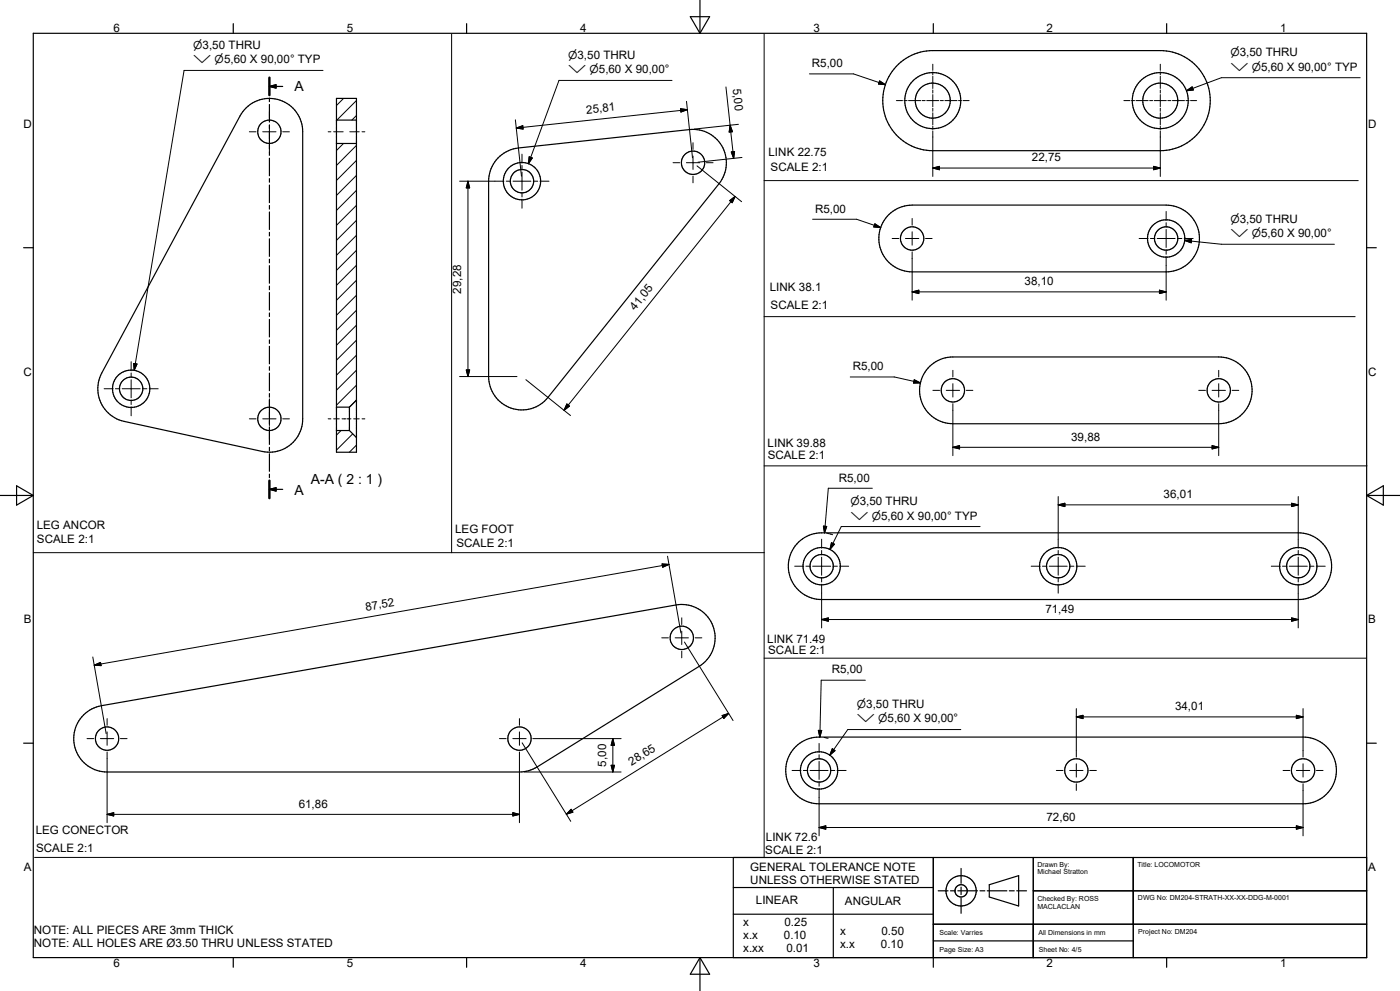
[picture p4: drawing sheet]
<svg xmlns="http://www.w3.org/2000/svg" width="420mm" height="297mm" viewBox="0 0 420 297" stroke-linecap="round" stroke-linejoin="round" font-family="sans-serif">
<g fill="none" stroke="#000" stroke-width=".3">
<path d="M135.5 10.2v155.4M229.2 10.2v246.8M279.8 19.3v1.8M348.1 19.3v1.8M74.8 39.5h2M78.8 39.5h4M80.8 33.5v2M80.8 37.5v4M84.8 39.5h2M96.9 21.1h-41.7l-14.9 89.9M98.4 39.5h.9M100.1 39.5h2.8"/>
<path d="M103.1 29.5l-2.2 2.1M104.9 39.5h2.9M106.9 34.6l-1.3 1.4M106.9 30.1l-5.8 5.9M108.6 39.5h.8M154.6 35.9l1.8 16.9M154.9 38.4l1.9-.7 .1 1zM201.6 24.1h-33.9l-9.2 24.9M204.2 32.6l2 .3-1.9 .7zM205.9 30.4l1.8 16.9M206.2 32.9l-51.3 5.5M217.8 26.1l1.2 11.4"/>
<path d="M219 37.5l1.1 10M219 37.5l.7 2-1 .1zM221.5 37.3l-13.2 1.4M242.8 22.1h13.2l9.6 3.3M263.9 24.3l1.7 1.1-2.1-.2zM268.9 30.1h1.8M271.2 30.1h.9M272.5 30.1h3.7M276.6 30.1h.9M278 30.1h3.6M279.8 21.5v1M279.8 22.9v3.6"/>
<path d="M279.8 27v.9M279.8 28.3v3.7M279.8 32.4v1M279.8 33.8v3.6M279.8 37.9v.9M279.8 39.2v13.7M282.1 30.1h.9M283.5 30.1h3.6M287.6 30.1h.8M288.9 30.1h1.8M337.2 30.1h1.8M339.4 30.1h1"/>
<path d="M340.8 30.1h3.6M344.9 30.1h.9M346.3 30.1h3.6M348.1 21.5v1M348.1 22.9v3.6M348.1 27v.9M348.1 28.3v3.7M348.1 32.4v1M348.1 33.8v3.6M348.1 37.9v.9M348.1 39.2v13.7M350.3 30.1h1"/>
<path d="M351.7 30.1h3.6M355.8 30.1h.9M355.9 27.2l1.7-1.2 .4 1zM357.1 30.1h1.9M408.1 23.3h-41.7l-10.5 3.9M80.8 43.5v2M103 43l-2.1 2.1M106.9 57l-6 6.1M106.9 52.6l-6 6M106.9 48.1l-6 6M106.9 43.6l-6 6M137.9 54.3h13.3"/>
<path d="M140.4 54.3v58.6M140.4 54.3l.5 2h-1zM151.9 54.3h1.3M153.9 54.3h5.4M156.6 46.2v2.7M156.6 49.6v1.3M156.6 51.6v5.4M156.6 57.7v1.3M156.6 59.7v2.7M158.7 47l1 .3-1.2 1.7zM160 54.3h1.3M162 54.3h2.7"/>
<path d="M201.9 48.8h2M205.9 48.8h4M207.9 42.8v2M207.9 46.8v4M207.9 52.8v2M209.1 49.7l13.4 10.8M211.9 48.8h2M219.4 45.5l1-.1-.3 2.1zM220.5 58.9l-51.3 64.1M222.6 47.2l-13.2 1.4M229.2 54.1h178.3M279.8 50.4h68.3"/>
<path d="M279.8 50.4l2-.5v1zM346.1 49.9l2 .5-2 .5zM106.9 79.5l-6 6M106.9 75l-6 6M106.9 70.5l-6 6M106.9 66l-6 6M106.9 61.5l-6 6M218.9 60.1l1.6-1.2-.8 1.9zM243.8 65.7h13.2l7.2 2.5M262.5 67.1l1.7 1.1-2.1-.2zM267.6 71.5h2M271.6 71.5h4"/>
<path d="M273.6 65.5v2M273.6 69.5v4M273.6 75.5v14.5M277.6 71.5h2M341.7 71.5h2.7M345.1 71.5h1.4M347.1 71.5h5.4M349.8 63.4v2.7M349.8 66.8v1.3M349.8 68.8v5.4M349.8 74.9v1.3M349.8 76.9v13.1"/>
<path d="M353.2 71.5h1.4M355.2 71.5h2.7M355.4 72.1l11 1.1h33.9M355.4 72.1l2.1-.3-.1 1zM106.9 97.5l-6 6M106.9 93l-6 6M106.9 88.5l-6 6M106.9 84l-6 6M229.2 94.9h177.3M273.6 87.5h76.2M273.6 87.5l2-.5v1zM347.8 87l2 .5-2 .5z"/>
<path d="M31.2 116.5h2.7M34.6 116.5h1.4M36.7 116.5h5.3M39.3 108.4v2.7M39.3 111.8v1.3M39.3 113.8v5.4M39.3 119.9v1.3M40.1 108.9l1 .2-.8 1.9zM42.7 116.5h1.4M44.8 116.5h2.6M80.8 119.5v2M106.9 119.9l-2.1 2.1"/>
<path d="M106.9 115.4l-6 6M106.9 111l-6 5.9M106.9 106.5l-6 5.9M106.9 102l-6 6M137.9 112.9h17.2M139.9 110.9h1l-.5 2zM157.8 113.8l13.3 10.7M255.1 113h13.2l7.8 1.8M274.3 113.8l1.8 1h-2.1zM279.9 117h2M283.9 117h4M285.9 111v2"/>
<path d="M285.9 115v4M289.9 117h1.9M359.6 117h2M363.6 117h4M365.6 111v2M365.6 115v4M369.6 117h2M39.3 121.9v2.7M74.8 125.5h2M78.8 125.5h4M80.8 123.5v4M80.8 129.5v2"/>
<path d="M84.8 125.5h2M98.4 125.5h.9M100.1 125.5h1.7M102.3 129l-1.4 1.4M102.6 125.5h1.2M104.1 125.5h1.2M105.8 130l-4.9 4.9M106.1 125.5h1.7M106.9 133.4l-2.1 2.1M108.6 125.5h.8M170.1 121.1l.7 .6-1.6 1.3zM229.2 139.6h180.9"/>
<path d="M285.9 121v15.6M285.9 134.1h79.7M285.9 134.1l2-.5v.9zM363.6 133.6l2 .5-2 .4zM365.6 121v15.6M247 157.7l1 .1-.7 1.9zM248 159.8l1.8 .5M261.7 146.3h-13.2l-1.2 13.4M294 157.8h-41.6l-3.4 6.9M317.4 151.3h72.1M317.4 151.3l2.1-.5v1zM317.4 148.8v15.5"/>
<path d="M387.5 150.8l2 .5-2 .5zM389.5 148.8v15.5M10 165.6h219.2M198.6 169l2.1 .2-1.9 .8zM200.3 166.7l4 23M200.7 169.2l-172.4 30.2M238.4 169.7h2.7M241.8 169.7h1.3M243.8 169.7h5.4M246.5 161.6v2.7M246.5 165v1.3M246.5 167v5.4"/>
<path d="M246.5 173.1v1.3M246.5 175.1v13.1M249.4 162.7l.9 .4-1.3 1.6zM249.9 169.7h1.3M251.9 169.7h2.7M309.3 169.7h2.7M312.7 169.7h1.4M314.8 169.7h5.3M317.4 165v1.3M317.4 167v5.4M317.4 173.1v1.3M317.4 175.1v2.7"/>
<path d="M320.8 169.7h1.4M322.9 169.7h2.7M381.4 169.7h2.7M384.7 169.7h1.4M386.8 169.7h5.4M389.5 165v1.3M389.5 167v5.4M389.5 173.1v1.3M389.5 175.1v13.1M392.8 169.7h1.4M394.9 169.7h2.7M27.8 196.9l4.1 23"/>
<path d="M28.3 199.4l1.8-.9 .2 1zM198.5 191.2h2M202.5 191.2h4M204.5 185.2v2M204.5 189.2v4M204.5 195.2v2M205.3 192.4l14.6 23.6M208.5 191.2h2M229.2 197.3h180.6M246.5 185.7h143M246.5 185.7l2-.5v1zM387.5 185.2l2 .5-2 .5z"/>
<path d="M32.1 215.4v2M32.1 219.4v4M155.8 215.4v2M155.8 219.4v4M216.6 214.5l2-.7-1.5 1.5zM218.6 213.8l-48.7 30.2M245.5 218.9h1l-.6 2zM259.6 203.9h-13.2l-.5 17M288.2 218.6h-33.9l-5.4 7.7M322.9 214.9h68M322.9 214.9l2-.5v1zM322.9 212.4v14.5"/>
<path d="M388.9 214.4l2 .5-2 .5zM390.9 212.4v14.5M26.1 221.4h2M30.1 221.4h4M32.1 225.4v21.2M36.1 221.4h2M149.8 221.4h2M153.8 221.4h4M155.8 225.4v21.2M156.6 222.6l14.6 23.6M157.3 231.4h29M159.8 221.4h26.5"/>
<path d="M183.3 229.4h1l-.5 2zM183.8 221.4v10M183.8 221.4l.5 2h-1zM237.6 230.9h2.7M241 230.9h1.3M243 230.9h5.4M245.7 222.8v2.7M245.7 226.2v1.3M245.7 228.2v5.4M245.7 234.3v1.3M245.7 236.3v14.2M247.2 221l1.2 .3"/>
<path d="M249.1 230.9h1.3M249.7 224.4l.8 .6-1.6 1.3zM251.1 230.9h2.7M316.9 230.9h2M320.9 230.9h4M322.9 228.9v4M322.9 234.9v2M326.9 230.9h2M384.9 230.9h2M388.9 230.9h4M390.9 228.9v4M390.9 234.9v15.6"/>
<path d="M394.9 230.9h2M10.4 257h218.8M32.1 244.1h123.7M32.1 244.1l2-.5v1zM153.8 243.6l2 .5-2 .5zM171.3 242.6l.6 .8-2 .6zM245.7 248h145.2M245.7 248l2-.5v1zM388.9 247.5l2 .5-2 .5z"/>
</g>
<g fill="none" stroke="#000" stroke-width=".36">
<path d="M10 10h400v277h-400zM70 7.1v2.9M140 7.1v2.9M207.1 5h5.8l-2.9 5zM210 0v10M268.9 19.9a15 15 0 0 1 10.9-4.7h68.3a15 15 0 0 1 15 15 15 15 0 0 1-15 15h-68.3a15 15 0 0 1-13.8-9.1 15 15 0 0 1 2.9-16.2zM280 7.1v2.9M350 7.1v2.9M73.9 32.3a10 10 0 0 1 10.8-2 10 10 0 0 1 6.1 9.2v86a10 10 0 0 1-12.1 9.8l-41.5-9a10 10 0 0 1-6.7-14.5l41.5-77.1zM80.8 23.3v5.2M80.8 29.4v1.1M80.8 31.3v5.3"/>
<path d="M80.8 37.5v1M80.8 39.4v5.2M80.8 25.9h4M80.8 25.9l2-.5v1zM100.9 29.5h6v106h-6zM100.9 36h6M80.8 45.5v1.1M80.8 47.4v5.3M80.8 53.5v1.1M80.8 55.5v5.2M100.9 43h6M149.4 47.3a10.1 10.1 0 0 1 6.1-3l51.3-5.5a10 10 0 0 1 9.9 5.2 10 10 0 0 1-1 11l-51.3 64.1a10 10 0 0 1-11.1 3.2 10 10 0 0 1-6.7-9.4v-58.6a10 10 0 0 1 2.8-7z"/>
<path d="M7.1 74.2h2.9M80.8 61.6v1.1M80.8 63.5v5.3M80.8 69.6v1.1M80.8 71.6v5.2M80.8 77.7v1.1M80.8 79.6v5.3M266.7 64.3a10.2 10.2 0 0 1 6.9-2.8h76.2a10 10 0 0 1 10 10 10 10 0 0 1-10 10h-76.2a10 10 0 0 1-9.2-6.3 10 10 0 0 1 2.3-10.9zM410 74.2h2.9M80.8 85.8v1M80.8 87.7v5.2M80.8 93.8v1.1"/>
<path d="M80.8 95.7v5.3M80.8 101.9v1M80.8 103.8v5.2M80.8 109.9v1.1M80.8 111.8v5.3M80.8 118v1M80.8 119.9v5.2M106.9 119.9l-2.1 2.1M278.9 109.8a10.2 10.2 0 0 1 7-2.8h79.7a10 10 0 0 1 10 10 10 10 0 0 1-10 10h-79.7a10 10 0 0 1-9.3-6.3 10 10 0 0 1 2.3-10.9zM80.8 126v1.1M80.8 127.9v5.3M80.8 134.1v1"/>
<path d="M80.8 136v5.3M100.9 129h3.9M100.9 122h3.9M104.8 129l2.1 2.1M104.8 122v7M0 148.5h10M5 145.6l5 2.9-5 2.9zM80.8 142.1v1.1M80.8 144v5.3M80.8 146.7l2-.5v1zM80.8 146.7h4M410 148.5h10"/>
<path d="M410 148.5l5-2.9v5.8zM239.5 162.5a9.9 9.9 0 0 1 7-2.8h143a10 10 0 0 1 10 10 10 10 0 0 1-10 10h-143a10 10 0 0 1-9.3-6.3 10 10 0 0 1 2.3-10.9zM25.1 214.3a9.9 9.9 0 0 1 5.3-2.8l172.4-30.2a10 10 0 0 1 11.1 6.3 10 10 0 0 1-4.1 12.1l-48.7 30.2a10 10 0 0 1-5.3 1.5h-123.7a10 10 0 0 1-9.2-6.2 10 10 0 0 1 2.2-10.9zM7.1 222.7h2.9M238.8 223.7a9.9 9.9 0 0 1 6.9-2.8h145.2a10 10 0 0 1 10 10 10 10 0 0 1-10 10h-145.2a10 10 0 0 1-9.3-6.3 10 10 0 0 1 2.4-10.9zM410 222.7h2.9M280 257v32.9M310 257v30M340 257v30M410 257h-190v30M220 274h60M220 266h60"/>
<path d="M250 266v21M280 277h130M281.5 267h2.9M285.1 267h1.5M287.4 267h5.8M288.3 260.3v4.5M288.3 265.9v2.2M288.3 269.2v4.5M294 267h1.5M296.2 267h5.9M296.8 265.2l8.8-2.8v9.1l-8.8-2.7zM302.8 267h1.5"/>
<path d="M305 267h2.9M310 267h100M70 287v2.9M140 287v2.9M210 287v10M210 287l2.9 5h-5.8zM280 282h60M350 287v2.9"/>
<circle cx="80.8" cy="39.5" r="3.5"/>
<circle cx="279.8" cy="30.2" r="8.4"/>
<circle cx="279.8" cy="30.2" r="5.2"/>
<circle cx="348.1" cy="30.2" r="5.3"/>
<circle cx="348.1" cy="30.2" r="8.4"/>
<circle cx="156.6" cy="54.3" r="3.5"/>
<circle cx="156.6" cy="54.3" r="5.6"/>
<circle cx="207.9" cy="48.8" r="3.5"/>
<circle cx="273.6" cy="71.5" r="3.5"/>
<circle cx="349.8" cy="71.5" r="3.5"/>
<circle cx="349.8" cy="71.5" r="5.6"/>
<circle cx="39.3" cy="116.5" r="3.5"/>
<circle cx="39.3" cy="116.5" r="5.6"/>
<circle cx="285.9" cy="117" r="3.5"/>
<circle cx="365.6" cy="117" r="3.5"/>
<circle cx="80.8" cy="125.5" r="3.5"/>
<circle cx="246.5" cy="169.7" r="5.6"/>
<circle cx="246.5" cy="169.7" r="3.5"/>
<circle cx="317.4" cy="169.7" r="3.5"/>
<circle cx="317.5" cy="169.7" r="5.6"/>
<circle cx="389.5" cy="169.7" r="5.6"/>
<circle cx="389.5" cy="169.7" r="3.5"/>
<circle cx="204.5" cy="191.2" r="3.5"/>
<circle cx="32.1" cy="221.4" r="3.5"/>
<circle cx="155.8" cy="221.4" r="3.5"/>
<circle cx="245.7" cy="230.9" r="5.6"/>
<circle cx="245.7" cy="230.9" r="3.5"/>
<circle cx="322.9" cy="230.9" r="3.5"/>
<circle cx="390.9" cy="230.9" r="3.5"/>
<circle cx="288.3" cy="267" r="4.5"/>
<circle cx="288.3" cy="267" r="1.85"/>
</g>
<path d="M80.8 23.3v5.2M80.8 144v5.3" fill="none" stroke="#000" stroke-width=".71"/>
<path d="M80.8 25.9l2-.5v1zM80.8 146.7l2-.5v1z" fill="#000" stroke="#000" stroke-width=".36"/>
<g fill="#000" stroke="#000" stroke-width=".3">
<path d="M154.9 38.4l1.9-.7 .1 1zM204.2 32.6l2 .3-1.9 .7zM219 37.5l.7 2-1 .1zM263.9 24.3l1.7 1.1-2.1-.2zM355.9 27.2l1.7-1.2 .4 1zM140.4 54.3l.5 2h-1zM158.7 47l1 .3-1.2 1.7zM219.4 45.5l1-.1-.3 2.1zM279.8 50.4l2-.5v1zM346.1 49.9l2 .5-2 .5zM218.9 60.1l1.6-1.2-.8 1.9zM262.5 67.1l1.7 1.1-2.1-.2z"/>
<path d="M355.4 72.1l2.1-.3-.1 1zM273.6 87.5l2-.5v1zM347.8 87l2 .5-2 .5zM40.1 108.9l1 .2-.8 1.9zM139.9 110.9h1l-.5 2zM274.3 113.8l1.8 1h-2.1zM170.1 121.1l.7 .6-1.6 1.3zM285.9 134.1l2-.5v.9zM363.6 133.6l2 .5-2 .4zM247 157.7l1 .1-.7 1.9zM317.4 151.3l2.1-.5v1zM387.5 150.8l2 .5-2 .5z"/>
<path d="M198.6 169l2.1 .2-1.9 .8zM249.4 162.7l.9 .4-1.3 1.6zM28.3 199.4l1.8-.9 .2 1zM246.5 185.7l2-.5v1zM387.5 185.2l2 .5-2 .5zM216.6 214.5l2-.7-1.5 1.5zM245.5 218.9h1l-.6 2zM322.9 214.9l2-.5v1zM388.9 214.4l2 .5-2 .5zM183.3 229.4h1l-.5 2zM183.8 221.4l.5 2h-1zM249.7 224.4l.8 .6-1.6 1.3z"/>
<path d="M32.1 244.1l2-.5v1zM153.8 243.6l2 .5-2 .5zM171.3 242.6l.6 .8-2 .6zM245.7 248l2-.5v1zM388.9 247.5l2 .5-2 .5z"/>
</g>
<g font-size="4.2">
<text x="88.3" y="27.4">A</text>
<text x="88.3" y="148.2">A</text>
<text x="93.3" y="145.1">A-A ( 2 : 1 )</text>
</g>
<g font-size="3.5">
<text x="34" y="9.6">6</text>
<text x="104.1" y="9.6">5</text>
<text x="174" y="9.6">4</text>
<text x="244" y="9.6">3</text>
<text x="314" y="9.6">2</text>
<text x="384" y="9.6">1</text>
<text x="243.5" y="20.2">R5,00</text>
<text x="219.8" y="26.6" transform="rotate(84 219.8 26.6)">5,00</text>
<text x="176" y="34.1" transform="rotate(-6 176 34.1)">25,81</text>
<text x="7.1" y="38.4">D</text>
<text x="410.4" y="38.4">D</text>
<text x="230.5" y="46.7">LINK 22.75</text>
<text x="231.2" y="51.1">SCALE 2:1</text>
<text x="309.6" y="48.4">22,75</text>
<text x="244.5" y="63.7">R5,00</text>
<text x="138.4" y="88" transform="rotate(-90 138.4 88)">29,28</text>
<text x="230.9" y="87.2">LINK 38.1</text>
<text x="307.4" y="85.5">38,10</text>
<text x="190.6" y="93.1" transform="rotate(-51 190.6 93.1)">41,05</text>
<text x="231.2" y="92.5">SCALE 2:1</text>
<text x="7.1" y="112.6">C</text>
<text x="255.8" y="111">R5,00</text>
<text x="410.4" y="112.6">C</text>
<text x="230.3" y="133.9">LINK 39.88</text>
<text x="230.3" y="137.6">SCALE 2:1</text>
<text x="321.4" y="132.1">39,88</text>
<text x="251.6" y="144.4">R5,00</text>
<text x="349.1" y="149.3">36,01</text>
<text x="11" y="158.6">LEG ANCOR</text>
<text x="136.6" y="159.6">LEG FOOT</text>
<text x="11.1" y="162.9">SCALE 2:1</text>
<text x="136.9" y="163.9">SCALE 2:1</text>
<text x="109.8" y="183" transform="rotate(-10 109.8 183)">87,52</text>
<text x="313.6" y="183.7">71,49</text>
<text x="7.2" y="186.9">B</text>
<text x="410.4" y="186.9">B</text>
<text x="230.2" y="192.7">LINK 71.49</text>
<text x="230.5" y="196.1">SCALE 2:1</text>
<text x="249.5" y="201.8">R5,00</text>
<text x="352.5" y="212.9">34,01</text>
<text x="181.9" y="229.7" transform="rotate(-90 181.9 229.7)">5,00</text>
<text x="189.5" y="229.5" transform="rotate(-32 189.5 229.5)">28,65</text>
<text x="89.6" y="242.1">61,86</text>
<text x="313.9" y="246">72,60</text>
<text x="10.7" y="249.9">LEG CONECTOR</text>
<text x="229.8" y="252">LINK 72.6</text>
<text x="10.8" y="255.4">SCALE 2:1</text>
<text x="229.6" y="255.8">SCALE 2:1</text>
<text x="7.2" y="261.1">A</text>
<text x="225.1" y="261">GENERAL TOLERANCE NOTE</text>
<text x="410.4" y="261.1">A</text>
<text x="225.1" y="265">UNLESS OTHERWISE STATED</text>
<text x="226.8" y="270.9">LINEAR</text>
<text x="253.4" y="271.1">ANGULAR</text>
<text x="10.2" y="279.8">NOTE: ALL PIECES ARE 3mm THICK</text>
<text x="222.9" y="277.5">x</text>
<text x="222.9" y="281.4">x.x</text>
<text x="235.2" y="281.4">0.10</text>
<text x="235.4" y="277.5">0.25</text>
<text x="252.1" y="280.3">x</text>
<text x="264.5" y="280.3">0.50</text>
<text x="10.2" y="283.7">NOTE: ALL HOLES ARE Ø3.50 THRU UNLESS STATED</text>
<text x="222.9" y="285.4">x.xx</text>
<text x="235.9" y="285.4">0.01</text>
<text x="252.1" y="284.3">x.x</text>
<text x="264.3" y="284.3">0.10</text>
<text x="34" y="289.9">6</text>
<text x="104.1" y="289.9">5</text>
<text x="174" y="289.9">4</text>
<text x="244" y="289.9">3</text>
<text x="314" y="289.9">2</text>
<text x="384" y="289.9">1</text>
</g>
<g font-size="3.3">
<text x="58" y="14.6">n3,50 THRU</text>
<text x="170.5" y="17.6">n3,50 THRU</text>
<text x="369.1" y="16.8">n3,50 THRU</text>
<text x="58" y="19">w n5,60 X 90,00° TYP</text>
<text x="170.5" y="22">w n5,60 X 90,00°</text>
<text x="369.1" y="21.2">w n5,60 X 90,00° TYP</text>
<text x="369.1" y="66.7">n3,50 THRU</text>
<text x="369.1" y="71.1">w n5,60 X 90,00°</text>
<text x="255.1" y="151.3">n3,50 THRU</text>
<text x="255.1" y="155.7">w n5,60 X 90,00° TYP</text>
<text x="257.1" y="212.1">n3,50 THRU</text>
<text x="257.1" y="216.5">w n5,60 X 90,00°</text>
</g>
<g font-size="2.1">
<text x="311.2" y="259.7">Drawn By:</text>
<text x="311.2" y="262.1">Michael Stratton</text>
<text x="341.2" y="259.9">Title: LOCOMOTOR</text>
<text x="311.2" y="269.9">Checked By: ROSS</text>
<text x="341.4" y="269.8">DWG No: DM204-STRATH-XX-XX-DDG-M-0001</text>
<text x="311.2" y="272.3">MACLACLAN</text>
<text x="281.8" y="280.3">Scale: Varries</text>
<text x="311.5" y="280.3">All Dimensions in mm</text>
<text x="341.5" y="280">Project No: DM204</text>
<text x="281.9" y="285.4">Page Size: A3</text>
<text x="311.6" y="285.2">Sheet No: 4/5</text>
</g>
</svg>
